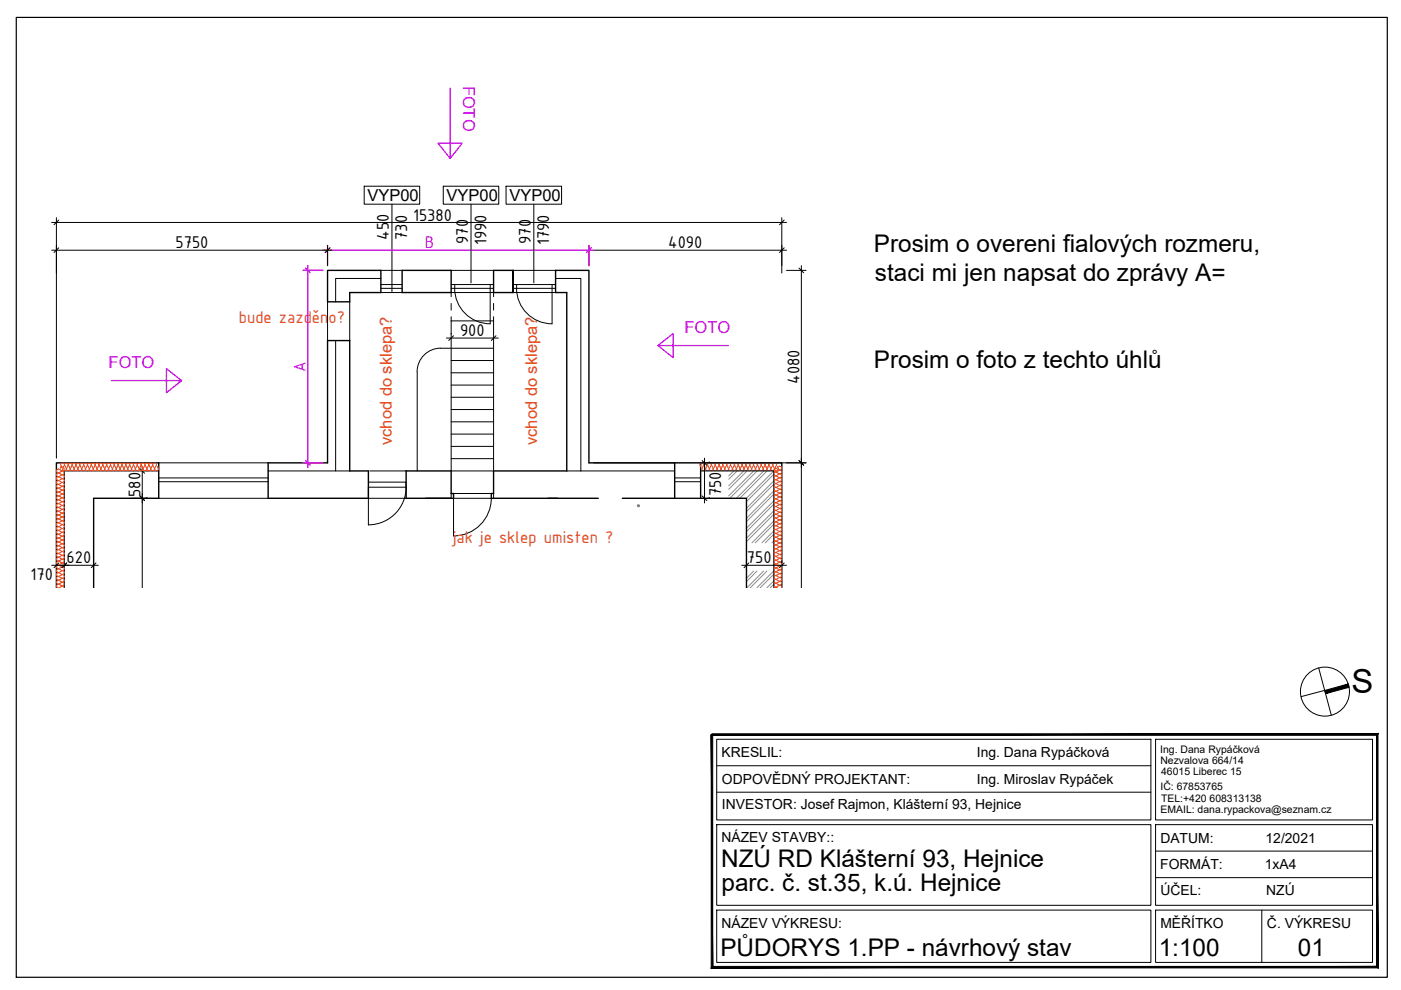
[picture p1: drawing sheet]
<svg xmlns="http://www.w3.org/2000/svg" width="297mm" height="210mm" viewBox="0 0 297 210" stroke-linecap="round" stroke-linejoin="round" font-family="sans-serif">
<!-- layer: tenka -->
<g fill="none" stroke="#000" stroke-width=".21">
<path d="M80.8 59h-9.6v5M80.8 57.3h4.5M95.7 57.3h8.9M108.8 57.3h9M117.8 59h5.3v40.9M69.4 64v8.2M71.2 72.2v27.7h-14.3M74.1 64v8.2M80.8 60.3h4.5M80.8 61.1h4.5M80.8 62h4.5M88.5 78.8v21.1"/>
<path d="M95.7 62.9v-.9h8.9v.9M95.7 67.1v32.8h8.9v-32.8M95.7 64.3v1.5M95.7 68h8.9M95.7 60.3h8.9M95.7 61.1h8.9M95.7 79h8.9M95.7 76.4h8.9M96.4 60.3a7.6 7.6 0 0 0 7.5 8.4M103.9 60.3v8.4M104.6 73.8h-8.9a7.3 7.3 0 0 0-4.8 .7 5 5 0 0 0-2.5 4.3M104.6 64.3v1.5"/>
<path d="M108.8 60.3h9M108.8 61.1h9M108.8 62h9M109.5 61.1a7.5 7.5 0 0 0 7.5 7.6M109.5 60.3v.8M117.1 60.3v8.4M33.7 99.9h-20v24.7M33.7 98.1h23.2M71.2 99.9h2.9M78.4 99.9h7.7M95.7 97.2h8.9M95.7 94.6h8.9"/>
<path d="M95.7 92h8.9M95.7 89.4h8.9M95.7 86.8h8.9M95.7 84.2h8.9M95.7 81.6h8.9M120.2 99.9h22.8M143 98.1h5.5M148.5 99.9h15.6v24.7M33.7 105.6h23.2M33.7 101.3h23.2M33.7 102.1h23.2M78.1 105.6h8"/>
<path d="M78.1 102.2h8M86 102.2a8 8 0 0 1-7.9 9.1M86.1 103.3h-8v8M95.7 104.6v1M96.2 105.6h8a8 8 0 0 1-8.1 8zM96.2 104.6h8M104.6 104.6v1M143 105.6h5.5M143 101.3h5.5M143 102.1h5.5M152 156.7h92v17.1h-92zM245 156.7h46v17.1h-46z"/>
<path d="M279.6 141.6l2.7 10M280.9 146.4l-5.1 1.3M152 174.8h92v17.1h-92zM152 162.4h92M152 168h92M245 174.8h46v17.1h-46zM152 193h92v11.1h-92zM245 193h46v11.1h-46zM245 180.5h46M245 186.1h46M267.5 193v11.1"/>
<circle cx="280.9" cy="146.6" r="5.2"/>
</g>
<!-- layer: tlusta -->
<path d="M69.4 57.3h11.4v4.7h-6.7v2h-4.7zM85.3 57.3h10.4v4.7h-10.4zM108.8 57.3v4.7v-4.7M108.8 57.3h-4.2v4.7h4.2M69.4 72.2h4.7v27.7h4v5.7h-21.2v-7.5h12.5zM86.1 99.9h9.6v4.7h.5v1h-10.1zM126.9 105.6h-22.7v-1h.4v-4.7h15.6v-37.9h-2.4v-4.7h7.1v40.8h18.1v7.5h-11M12 124.6v-26.5h21.7v7.5h-13.8v19M158.3 124.6v-19h-9.8v-7.5h17.3v26.5" fill="none" stroke="#000" stroke-width=".3"/>
<!-- layer: srafy -->
<g fill="none" stroke="#8c8c8c" stroke-width=".21">
<path d="M155.6 99.9l-1.1 1M156.3 99.9l-1.8 1.7M157.7 99.9l-3.2 3.1M158.4 99.9l-3.9 3.8M159.8 99.9l-5.3 5.2M160.5 99.9l-5.8 5.7M161.9 99.9l-5.8 5.7M162.6 99.9l-5.8 5.7M164.1 99.9l-5.8 5.7M164.1 102l-5.8 5.8M164.1 104.1l-5.8 5.8M164.1 106.2l-5.8 5.8"/>
<path d="M164.1 108.3l-5.8 5.8M164.1 110.5l-4.7 4.6M164.1 112.6l-2.6 2.5M164.1 114.7l-.4 .4M164.1 100.5l-5.8 5.8M164.1 102.7l-5.8 5.8M164.1 104.8l-5.8 5.8M164.1 106.9l-5.8 5.8M164.1 109l-5.8 5.8M164.1 111.2l-4 3.9M164.1 113.3l-1.9 1.8M158.4 121.1l-.1 .1"/>
<path d="M159.8 121.1l-1.5 1.5M160.5 121.1l-2.2 2.2M161.9 121.1l-3.6 3.5M162.6 121.1l-3.6 3.5M164 121.1l-3.5 3.5M164.1 123.2l-1.5 1.4M164.1 121.8l-2.9 2.8M164.1 123.9l-.8 .7"/>
</g>
<!-- layer: koty -->
<g fill="none" stroke="#000" stroke-width=".21">
<path d="M10.9 53.1h59.5M10.9 47.2h155.9M12 46.2v50.9M69.4 52v4.3M123.8 53.1h43M124.9 52v4.3M165.8 46.2v11.7M166.8 57.3h4.1M169.9 56.3v68.3M94.7 71.7h11M95.7 70.7v.1M30.2 98.8v25.8"/>
<path d="M31.2 99.9h.1M125.9 98.1h45M149.4 97.1v9.5M150.4 98.1h.1M10.9 119.9h9.9M27.7 105.6h3.5M31.2 105.6h.1M150.4 105.6h.1M157.3 119.9h9.5M158.3 118.9v.6M165.8 118.9v.5"/>
</g>
<!-- layer: 0 -->
<g fill="none" stroke="#000" stroke-width=".21">
<path d="M12.4 52.5l-.9 1M12.4 46.7l-.9 1M70 52.5l-1 1M125.3 52.5l-.9 1M166.3 52.5l-1 1M166.3 46.7l-1 1M169.4 56.8l1 1M96.2 71.2l-1.1 1M105.2 71.2l-1 1M29.7 99.3l.9 1M148.9 97.6l1 1M169.4 97.6l1 1"/>
<path d="M12.4 119.4l-.9 1M14.1 119.4l-1 1M20.3 119.4l-1 1M29.7 105.1l.9 1M148.9 105.1l1 1M158.8 119.4l-1 1M166.3 119.4l-1 1"/>
</g>
<circle cx="135.4" cy="107.2" r=".2" fill="none" stroke="#7d7d7d" stroke-width=".25"/>
<!-- layer: srafy -->
<g fill="none" stroke="#e74c18" stroke-width=".21">
<path d="M12.8 98.6a.41 .41 0 0 1 .5-.4 .41 .41 0 0 1 .4 .4M12.9 98.6l.2 .4h-.3v.3l.4-.3M13.2 99.9a.41 .41 0 0 1 .4 .4 .41 .41 0 0 1-.4 .4M13.2 99a.41 .41 0 0 1 .4 .4 .41 .41 0 0 1-.4 .5M13.2 99.9l-.8-.5a.41 .41 0 0 0-.4 .5 .41 .41 0 0 0 .4 .4M13.2 99.9l-.8 .4M13.7 98.6a.41 .41 0 0 1 .4-.4 .41 .41 0 0 1 .4 .4M13.7 98.6l-.4 .8a.41 .41 0 0 0 .4 .4 .41 .41 0 0 0 .4-.4M13.7 98.6l.4 .8M14.1 99.4a.41 .41 0 0 0 .4 .4 .41 .41 0 0 0 .4-.4M14.5 98.6l-.4 .8M14.5 98.6l.4 .8"/>
<path d="M14.5 98.6a.41 .41 0 0 1 .4-.4 .41 .41 0 0 1 .4 .4M14.9 99.4a.41 .41 0 0 0 .4 .4 .41 .41 0 0 0 .4-.4M15.3 98.6a.41 .41 0 0 1 .4-.4 .41 .41 0 0 1 .4 .4M15.3 98.6l-.4 .8M15.3 98.6l.4 .8M15.7 99.4a.41 .41 0 0 0 .4 .4 .41 .41 0 0 0 .4-.4M16.1 98.6a.41 .41 0 0 1 .4-.4 .41 .41 0 0 1 .4 .4M16.1 98.6l-.4 .8M16.1 98.6l.4 .8M16.5 99.4a.41 .41 0 0 0 .4 .4 .41 .41 0 0 0 .4-.4M16.9 98.6a.41 .41 0 0 1 .4-.4 .41 .41 0 0 1 .4 .4M16.9 98.6l-.4 .8"/>
<path d="M16.9 98.6l.4 .8M17.3 99.4a.41 .41 0 0 0 .4 .4 .41 .41 0 0 0 .4-.4M17.7 98.6a.41 .41 0 0 1 .4-.4 .41 .41 0 0 1 .4 .4M17.7 98.6l-.4 .8M17.7 98.6l.4 .8M18.1 99.4a.41 .41 0 0 0 .4 .4 .41 .41 0 0 0 .4-.4 .41 .41 0 0 0 .5 .4 .41 .41 0 0 0 .4-.4M18.5 98.6l-.4 .8M18.5 98.6l.5 .8 .4-.8M18.5 98.6a.41 .41 0 0 1 .5-.4 .41 .41 0 0 1 .4 .4M19.3 98.6a.41 .41 0 0 1 .5-.4 .41 .41 0 0 1 .4 .4M19.4 98.6l.4 .8M19.7 99.4a.41 .41 0 0 0 .5 .4 .41 .41 0 0 0 .4-.4"/>
<path d="M20.2 98.6a.41 .41 0 0 1 .4-.4 .41 .41 0 0 1 .4 .4M20.2 98.6l-.4 .8M20.2 98.6l.4 .8M20.6 99.4a.41 .41 0 0 0 .4 .4 .41 .41 0 0 0 .4-.4M21 98.6a.41 .41 0 0 1 .4-.4 .41 .41 0 0 1 .4 .4M21 98.6l-.4 .8M21 98.6l.4 .8M21.4 99.4a.41 .41 0 0 0 .4 .4 .41 .41 0 0 0 .4-.4M21.8 98.6a.41 .41 0 0 1 .4-.4 .41 .41 0 0 1 .4 .4M21.8 98.6l-.4 .8M21.8 98.6l.4 .8M22.2 99.4a.41 .41 0 0 0 .4 .4 .41 .41 0 0 0 .4-.4"/>
<path d="M22.6 98.6a.41 .41 0 0 1 .4-.4 .41 .41 0 0 1 .4 .4M22.6 98.6l-.4 .8M22.6 98.6l.4 .8M23 99.4a.41 .41 0 0 0 .4 .4 .41 .41 0 0 0 .4-.4M23.4 98.6a.41 .41 0 0 1 .4-.4 .41 .41 0 0 1 .4 .4M23.4 98.6l-.4 .8M23.4 98.6l.4 .8M23.8 99.4a.41 .41 0 0 0 .4 .4 .41 .41 0 0 0 .4-.4M24.2 98.6a.41 .41 0 0 1 .4-.4 .41 .41 0 0 1 .4 .4 .41 .41 0 0 1 .5-.4 .41 .41 0 0 1 .4 .4M24.2 98.6l-.4 .8M24.2 98.6l.4 .8M24.6 99.4a.41 .41 0 0 0 .5 .4 .41 .41 0 0 0 .4-.4"/>
<path d="M24.6 99.4l.5-.8 .4 .8M25.4 99.4a.41 .41 0 0 0 .5 .4 .41 .41 0 0 0 .4-.4M25.8 98.6a.41 .41 0 0 1 .5-.4 .41 .41 0 0 1 .4 .4 .41 .41 0 0 1 .4-.4 .41 .41 0 0 1 .4 .4M25.9 98.6l-.4 .8M25.9 98.6l.4 .8M26.3 99.4a.41 .41 0 0 0 .4 .4 .41 .41 0 0 0 .4-.4M26.3 99.4l.4-.8 .4 .8M27.1 99.4a.41 .41 0 0 0 .4 .4 .41 .41 0 0 0 .4-.4M27.5 98.6a.41 .41 0 0 1 .4-.4 .41 .41 0 0 1 .4 .4M27.5 98.6l-.4 .8M27.5 98.6l.4 .8M27.9 99.4a.41 .41 0 0 0 .4 .4 .41 .41 0 0 0 .4-.4 .41 .41 0 0 0 .4 .4 .41 .41 0 0 0 .4-.4"/>
<path d="M28.3 98.6a.41 .41 0 0 1 .4-.4 .41 .41 0 0 1 .4 .4M28.3 98.6l-.4 .8M28.3 98.6l.4 .8 .4-.8M29.1 98.6a.41 .41 0 0 1 .4-.4 .41 .41 0 0 1 .4 .4M29.1 98.6l.4 .8M29.5 99.4a.41 .41 0 0 0 .4 .4 .41 .41 0 0 0 .4-.4M29.9 98.6a.41 .41 0 0 1 .4-.4 .41 .41 0 0 1 .4 .4M29.9 98.6l-.4 .8M29.9 98.6l.4 .8M30.3 99.4a.41 .41 0 0 0 .4 .4 .41 .41 0 0 0 .5-.4M30.7 98.6a.41 .41 0 0 1 .4-.4 .41 .41 0 0 1 .5 .4M30.8 98.6l-.5 .8"/>
<path d="M30.8 98.6l.4 .8M31.1 99.4a.41 .41 0 0 0 .4 .4 .41 .41 0 0 0 .5-.4M31.5 98.6a.41 .41 0 0 1 .5-.4 .41 .41 0 0 1 .4 .4M31.6 98.6l-.4 .8M31.6 98.6l.4 .8M32.4 98.6l-.4 .8M32.4 98.4a.41 .41 0 0 1 .5-.2 .41 .41 0 0 1 .3 .4l-.4 .8-.4-.8zM33.7 99h-.3l.2 .4a.41 .41 0 0 1-.4 .4 .41 .41 0 0 1-.4-.4 .41 .41 0 0 1-.4 .4 .41 .41 0 0 1-.5-.4M148.4 98.6a.41 .41 0 0 1 .4-.4 .41 .41 0 0 1 .4 .4M148.4 98.6l.1 .4M149.2 98.6a.41 .41 0 0 1 .4-.4 .41 .41 0 0 1 .4 .4M149.2 98.6l-.4 .8a.41 .41 0 0 0 .4 .4 .41 .41 0 0 0 .4-.4"/>
<path d="M149.2 98.6l.4 .8M149.6 99.4a.41 .41 0 0 0 .4 .4 .41 .41 0 0 0 .4-.4M150 98.6a.41 .41 0 0 1 .4-.4 .41 .41 0 0 1 .4 .4M150 98.6l-.4 .8M150 98.6l.4 .8M150.4 99.4a.41 .41 0 0 0 .4 .4 .41 .41 0 0 0 .4-.4M150.8 98.6a.41 .41 0 0 1 .4-.4 .41 .41 0 0 1 .4 .4M150.8 98.6l-.4 .8M150.8 98.6l.4 .8M151.2 99.4a.41 .41 0 0 0 .4 .4 .41 .41 0 0 0 .4-.4 .41 .41 0 0 0 .5 .4 .41 .41 0 0 0 .4-.4M151.6 98.6l-.4 .8M151.6 98.6l.5 .8 .4-.8"/>
<path d="M151.6 98.6a.41 .41 0 0 1 .5-.4 .41 .41 0 0 1 .4 .4M152.4 98.6a.41 .41 0 0 1 .5-.4 .41 .41 0 0 1 .4 .4M152.5 98.6l.4 .8M152.8 99.4a.41 .41 0 0 0 .5 .4 .41 .41 0 0 0 .4-.4M153.2 98.6a.41 .41 0 0 1 .5-.4 .41 .41 0 0 1 .4 .4M153.3 98.6l-.4 .8M153.3 98.6l.4 .8M153.7 99.4a.41 .41 0 0 0 .4 .4 .41 .41 0 0 0 .4-.4M154.1 98.6a.41 .41 0 0 1 .4-.4 .41 .41 0 0 1 .4 .4M154.1 98.6l-.4 .8M154.1 98.6l.4 .8M154.5 99.4a.41 .41 0 0 0 .4 .4 .41 .41 0 0 0 .4-.4"/>
<path d="M154.9 98.6a.41 .41 0 0 1 .4-.4 .41 .41 0 0 1 .4 .4M154.9 98.6l-.4 .8M154.9 98.6l.4 .8M155.3 99.4a.41 .41 0 0 0 .4 .4 .41 .41 0 0 0 .4-.4M155.7 98.6a.41 .41 0 0 1 .4-.4 .41 .41 0 0 1 .4 .4M155.7 98.6l-.4 .8M155.7 98.6l.4 .8M156.1 99.4a.41 .41 0 0 0 .4 .4 .41 .41 0 0 0 .4-.4M156.5 98.6a.41 .41 0 0 1 .4-.4 .41 .41 0 0 1 .4 .4M156.5 98.6l-.4 .8M156.5 98.6l.4 .8M156.9 99.4a.41 .41 0 0 0 .4 .4 .41 .41 0 0 0 .4-.4"/>
<path d="M157.3 98.6a.41 .41 0 0 1 .4-.4 .41 .41 0 0 1 .5 .4M157.3 98.6l-.4 .8M157.3 98.6l.5 .8M157.7 99.4a.41 .41 0 0 0 .4 .4 .41 .41 0 0 0 .5-.4M158.1 98.6a.41 .41 0 0 1 .4-.4 .41 .41 0 0 1 .5 .4M158.2 98.6l-.4 .8M158.2 98.6l.4 .8M158.5 99.4a.41 .41 0 0 0 .5 .4 .41 .41 0 0 0 .4-.4M158.9 98.6a.41 .41 0 0 1 .5-.4 .41 .41 0 0 1 .4 .4 .41 .41 0 0 1 .4-.4 .41 .41 0 0 1 .4 .4M159 98.6l-.4 .8M159 98.6l.4 .8M159.4 99.4a.41 .41 0 0 0 .4 .4 .41 .41 0 0 0 .4-.4"/>
<path d="M159.4 99.4l.4-.8 .4 .8M160.2 99.4a.41 .41 0 0 0 .4 .4 .41 .41 0 0 0 .4-.4M160.6 98.6a.41 .41 0 0 1 .4-.4 .41 .41 0 0 1 .4 .4M160.6 98.6l-.4 .8M160.6 98.6l.4 .8M161 99.4a.41 .41 0 0 0 .4 .4 .41 .41 0 0 0 .4-.4M161.4 98.6l-.4 .8M161.4 98.6l.4 .8M161.4 98.6a.41 .41 0 0 1 .4-.4 .41 .41 0 0 1 .4 .4M161.8 99.4a.41 .41 0 0 0 .4 .4 .41 .41 0 0 0 .4-.4M162.2 98.6a.41 .41 0 0 1 .4-.4 .41 .41 0 0 1 .4 .4M162.2 98.6l-.4 .8"/>
<path d="M162.2 98.6l.4 .8M162.6 99.4a.41 .41 0 0 0 .4 .4 .41 .41 0 0 0 .4-.4M163 98.6a.41 .41 0 0 1 .4-.4 .41 .41 0 0 1 .4 .4M163 98.6l-.4 .8M163 98.6l.4 .8M163.4 99.4a.41 .41 0 0 0 .4 .4 .41 .41 0 0 0 .5-.4M163.8 98.6a.41 .41 0 0 1 .4-.4 .41 .41 0 0 1 .5 .4l-.4 .8M163.9 98.6l-.5 .8M163.9 98.6l.4 .8M164.2 99.4a.41 .41 0 0 0 .4 .4 .41 .41 0 0 0 .5-.4l-.2-.4 .4-.1a.41 .41 0 0 1 .4 .4 .41 .41 0 0 1-.4 .4M164.5 99.3a.41 .41 0 0 0-.4 .4 .41 .41 0 0 0 .4 .4 .4 .4 0 0 0-.4 .4 .4 .4 0 0 0 .4 .4 .41 .41 0 0 0-.4 .4 .41 .41 0 0 0 .4 .4 .4 .4 0 0 0-.4 .4 .4 .4 0 0 0 .4 .4 .41 .41 0 0 0-.4 .4 .41 .41 0 0 0 .4 .4M164.5 99.3l.8 .4"/>
<path d="M165.3 99.7a.41 .41 0 0 1 .4 .4 .41 .41 0 0 1-.4 .4M165.3 99.7l-.8 .4 .8 .4M12.4 119.8a.41 .41 0 0 0-.4 .4 .41 .41 0 0 0 .4 .4M12.4 119a.41 .41 0 0 0-.4 .4 .41 .41 0 0 0 .4 .4M12.4 118.1a.41 .41 0 0 0-.4 .5 .41 .41 0 0 0 .4 .4M12.4 117.3a.41 .41 0 0 0-.4 .4 .41 .41 0 0 0 .4 .5M12.4 116.5a.41 .41 0 0 0-.4 .4 .41 .41 0 0 0 .4 .4M12.4 115.7a.41 .41 0 0 0-.4 .4 .41 .41 0 0 0 .4 .4M12.4 114.9a.41 .41 0 0 0-.4 .4 .41 .41 0 0 0 .4 .4M12.4 114.1a.41 .41 0 0 0-.4 .4 .41 .41 0 0 0 .4 .4M12.4 113.3a.41 .41 0 0 0-.4 .4 .41 .41 0 0 0 .4 .4M12.4 112.4a.41 .41 0 0 0-.4 .5 .41 .41 0 0 0 .4 .4"/>
<path d="M12.4 110.8a.41 .41 0 0 0-.4 .4 .41 .41 0 0 0 .4 .4 .41 .41 0 0 0-.4 .5 .41 .41 0 0 0 .4 .4M12.4 110a.41 .41 0 0 0-.4 .4 .41 .41 0 0 0 .4 .4M12.4 109.2a.41 .41 0 0 0-.4 .4 .41 .41 0 0 0 .4 .4M12.4 108.4a.41 .41 0 0 0-.4 .4 .41 .41 0 0 0 .4 .4M12.4 107.6a.41 .41 0 0 0-.4 .4 .41 .41 0 0 0 .4 .4M12.4 106.8a.41 .41 0 0 0-.4 .4 .41 .41 0 0 0 .4 .4M12.4 105.9a.41 .41 0 0 0-.4 .5 .41 .41 0 0 0 .4 .4M12.4 105.1a.41 .41 0 0 0-.4 .4 .41 .41 0 0 0 .4 .4M12.4 104.3a.41 .41 0 0 0-.4 .4 .41 .41 0 0 0 .4 .4M12.4 103.5a.41 .41 0 0 0-.4 .4 .41 .41 0 0 0 .4 .4M12.4 102.7a.41 .41 0 0 0-.4 .4 .41 .41 0 0 0 .4 .4M12.4 101.1a.41 .41 0 0 0-.4 .4 .41 .41 0 0 0 .4 .4 .41 .41 0 0 0-.4 .4 .41 .41 0 0 0 .4 .4"/>
<path d="M12.4 100.3a.41 .41 0 0 0-.4 .4 .41 .41 0 0 0 .4 .4M12.4 119.8l.8 .4M12.4 119l.8 .4M12.4 118.2l.8 .4M12.4 117.4l.8 .4M12.4 116.5l.8 .4M12.4 115.7l.8 .4M12.4 114.9l.8 .4M12.4 114.1l.8 .4M12.4 113.3l.8 .4M12.4 112.5l.8 .4M12.4 110.8l.8 .4"/>
<path d="M12.4 110l.8 .4M12.4 109.2l.8 .4M12.4 108.4l.8 .4M12.4 107.6l.8 .4M12.4 106.8l.8 .4M12.4 106l.8 .4M12.4 105.1l.8 .4M12.4 104.3l.8 .4M12.4 103.5l.8 .4-.8 .4M12.4 102.7l.8 .4M12.4 101.1l.8 .4M12.4 100.3l.8 .4"/>
<path d="M13.2 119.4a.41 .41 0 0 1 .4 .4 .41 .41 0 0 1-.4 .4M13.2 118.5a.41 .41 0 0 1 .4 .5 .41 .41 0 0 1-.4 .4M13.2 117.7a.41 .41 0 0 1 .4 .4 .41 .41 0 0 1-.4 .5M13.2 116.9a.41 .41 0 0 1 .4 .4 .41 .41 0 0 1-.4 .5M13.2 116.1a.41 .41 0 0 1 .4 .4 .41 .41 0 0 1-.4 .4M13.2 115.3a.41 .41 0 0 1 .4 .4 .41 .41 0 0 1-.4 .4M13.2 114.5a.41 .41 0 0 1 .4 .4 .41 .41 0 0 1-.4 .4M13.2 113.7a.41 .41 0 0 1 .4 .4 .41 .41 0 0 1-.4 .4M13.2 112.8a.41 .41 0 0 1 .4 .5 .41 .41 0 0 1-.4 .4M13.2 112a.41 .41 0 0 1 .4 .5 .41 .41 0 0 1-.4 .4M13.2 111.2a.41 .41 0 0 1 .4 .5 .41 .41 0 0 1-.4 .4M13.2 110.4a.41 .41 0 0 1 .4 .4 .41 .41 0 0 1-.4 .4"/>
<path d="M13.2 109.6a.41 .41 0 0 1 .4 .4 .41 .41 0 0 1-.4 .4M13.2 108.8a.41 .41 0 0 1 .4 .4 .41 .41 0 0 1-.4 .4M13.2 108a.41 .41 0 0 1 .4 .4 .41 .41 0 0 1-.4 .4M13.2 107.2a.41 .41 0 0 1 .4 .4 .41 .41 0 0 1-.4 .4M13.2 106.3a.41 .41 0 0 1 .4 .5 .41 .41 0 0 1-.4 .4M13.2 105.5a.41 .41 0 0 1 .4 .5 .41 .41 0 0 1-.4 .4M13.2 104.7a.41 .41 0 0 1 .4 .4 .41 .41 0 0 1-.4 .4M13.2 103.1a.41 .41 0 0 1 .4 .4 .41 .41 0 0 1-.4 .4 .41 .41 0 0 1 .4 .4 .41 .41 0 0 1-.4 .4M13.2 102.3a.41 .41 0 0 1 .4 .4 .41 .41 0 0 1-.4 .4M13.2 101.5a.41 .41 0 0 1 .4 .4 .41 .41 0 0 1-.4 .4M13.2 100.7a.41 .41 0 0 1 .4 .4 .41 .41 0 0 1-.4 .4M13.2 106.4l-.8 .4"/>
<path d="M13.2 119.4l-.8 .4M13.2 118.6l-.8 .4M13.2 117.8l-.8 .4M13.2 116.9l-.8 .4M13.2 116.1l-.8 .4M13.2 115.3l-.8 .4M13.2 114.5l-.8 .4M13.2 113.7l-.8 .4M13.2 112.9l-.8 .4M13.2 112.1l-.8 .4M13.2 111.2l-.8 .5 .8 .4M13.2 110.4l-.8 .4"/>
<path d="M13.2 109.6l-.8 .4M13.2 108.8l-.8 .4M13.2 108l-.8 .4M13.2 107.2l-.8 .4M13.2 105.5l-.8 .5M13.2 104.7l-.8 .4M13.2 103.1l-.8 .4M13.2 102.3l-.8 .4M13.2 101.5l-.8 .4 .8 .4M13.2 100.7l-.8 .4M164.5 103.3a.41 .41 0 0 0-.4 .4 .41 .41 0 0 0 .4 .4M164.5 104.1a.41 .41 0 0 0-.4 .4 .41 .41 0 0 0 .4 .5 .41 .41 0 0 0-.4 .4 .41 .41 0 0 0 .4 .4"/>
<path d="M164.5 105.8a.41 .41 0 0 0-.4 .4 .41 .41 0 0 0 .4 .4 .41 .41 0 0 0-.4 .4 .41 .41 0 0 0 .4 .4 .4 .4 0 0 0-.4 .4 .4 .4 0 0 0 .4 .4M164.5 108.2a.41 .41 0 0 0-.4 .4 .41 .41 0 0 0 .4 .4 .41 .41 0 0 0-.4 .4 .41 .41 0 0 0 .4 .4 .4 .4 0 0 0-.4 .4 .4 .4 0 0 0 .4 .4 .41 .41 0 0 0-.4 .5 .41 .41 0 0 0 .4 .4 .4 .4 0 0 0-.4 .4 .4 .4 0 0 0 .4 .4 .4 .4 0 0 0-.4 .4 .4 .4 0 0 0 .4 .4 .41 .41 0 0 0-.4 .4 .41 .41 0 0 0 .4 .4 .4 .4 0 0 0-.4 .4 .4 .4 0 0 0 .4 .4 .41 .41 0 0 0-.4 .4 .41 .41 0 0 0 .4 .4M164.5 115.5a.41 .41 0 0 0-.4 .4 .41 .41 0 0 0 .4 .4 .41 .41 0 0 0-.4 .5 .41 .41 0 0 0 .4 .4 .4 .4 0 0 0-.4 .4 .4 .4 0 0 0 .4 .4M164.5 117.9a.41 .41 0 0 0-.4 .5 .41 .41 0 0 0 .4 .4 .41 .41 0 0 0-.4 .4 .41 .41 0 0 0 .4 .4 .4 .4 0 0 0-.4 .4 .4 .4 0 0 0 .4 .4 .41 .41 0 0 0-.4 .4 .41 .41 0 0 0 .4 .4 .4 .4 0 0 0-.4 .4 .4 .4 0 0 0 .4 .4 .4 .4 0 0 0-.4 .4 .4 .4 0 0 0 .4 .4 .41 .41 0 0 0-.4 .4 .41 .41 0 0 0 .4 .5 .4 .4 0 0 0-.4 .4 .4 .4 0 0 0 .4 .4M165.3 100.5a.41 .41 0 0 1 .4 .4 .41 .41 0 0 1-.4 .4M165.3 101.3a.41 .41 0 0 1 .4 .4 .41 .41 0 0 1-.4 .4M165.3 102.1a.41 .41 0 0 1 .4 .4 .41 .41 0 0 1-.4 .4M165.3 102.9a.41 .41 0 0 1 .4 .4 .41 .41 0 0 1-.4 .4M165.3 103.7a.41 .41 0 0 1 .4 .4 .41 .41 0 0 1-.4 .4M165.3 104.5a.41 .41 0 0 1 .4 .5 .41 .41 0 0 1-.4 .4M165.3 105.4a.41 .41 0 0 1 .4 .4 .41 .41 0 0 1-.4 .4M165.3 106.2a.41 .41 0 0 1 .4 .4 .41 .41 0 0 1-.4 .4 .41 .41 0 0 1 .4 .4 .41 .41 0 0 1-.4 .4"/>
<path d="M165.3 107.8a.41 .41 0 0 1 .4 .4 .41 .41 0 0 1-.4 .4M165.3 108.6a.41 .41 0 0 1 .4 .4 .41 .41 0 0 1-.4 .4M165.3 109.4a.41 .41 0 0 1 .4 .4 .41 .41 0 0 1-.4 .4M165.3 110.2a.41 .41 0 0 1 .4 .4 .41 .41 0 0 1-.4 .4M165.3 111a.41 .41 0 0 1 .4 .5 .41 .41 0 0 1-.4 .4M165.3 111.9a.41 .41 0 0 1 .4 .4 .41 .41 0 0 1-.4 .4M165.3 112.7a.41 .41 0 0 1 .4 .4 .41 .41 0 0 1-.4 .4M165.3 113.5a.41 .41 0 0 1 .4 .4 .41 .41 0 0 1-.4 .4M165.3 114.3a.41 .41 0 0 1 .4 .4 .41 .41 0 0 1-.4 .4M165.3 115.1a.41 .41 0 0 1 .4 .4 .41 .41 0 0 1-.4 .4M165.3 115.9a.41 .41 0 0 1 .4 .4 .41 .41 0 0 1-.4 .4 .41 .41 0 0 1 .4 .5 .41 .41 0 0 1-.4 .4M165.3 117.5a.41 .41 0 0 1 .4 .5 .41 .41 0 0 1-.4 .4"/>
<path d="M165.3 118.4a.41 .41 0 0 1 .4 .4 .41 .41 0 0 1-.4 .4M165.3 119.2a.41 .41 0 0 1 .4 .4 .41 .41 0 0 1-.4 .4M165.3 120a.41 .41 0 0 1 .4 .4 .41 .41 0 0 1-.4 .4 .41 .41 0 0 1 .4 .4 .41 .41 0 0 1-.4 .4M165.3 113.5l-.8 .4 .8 .4M165.3 100.5l-.8 .4 .8 .4M165.3 101.3l-.8 .4 .8 .4M165.3 102.1l-.8 .4 .8 .4M165.3 102.9l-.8 .4 .8 .4M165.3 103.7l-.8 .4 .8 .4M165.3 104.5l-.8 .5 .8 .4M165.3 105.4l-.8 .4 .8 .4M165.3 106.2l-.8 .4 .8 .4-.8 .4 .8 .4"/>
<path d="M165.3 107.8l-.8 .4 .8 .4M165.3 108.6l-.8 .4 .8 .4M165.3 109.4l-.8 .4 .8 .4M165.3 110.2l-.8 .4 .8 .5M165.3 111.1l-.8 .4 .8 .4M165.3 111.9l-.8 .4 .8 .4M165.3 112.7l-.8 .4 .8 .4M165.3 114.3l-.8 .4 .8 .4M165.3 115.1l-.8 .4 .8 .4M165.3 115.9l-.8 .4 .8 .5-.8 .4 .8 .4M165.3 117.6l-.8 .4 .8 .4M165.3 118.4l-.8 .4 .8 .4"/>
<path d="M165.3 119.2l-.8 .4 .8 .4M12.4 123a.41 .41 0 0 0-.4 .4 .41 .41 0 0 0 .4 .5l.8-.4M12.4 122.2a.41 .41 0 0 0-.4 .4 .41 .41 0 0 0 .4 .4M12.4 120.6a.41 .41 0 0 0-.4 .4 .41 .41 0 0 0 .4 .4 .41 .41 0 0 0-.4 .4 .41 .41 0 0 0 .4 .4M12.4 123l.8 .5M12.4 122.2l.8 .4M12.4 120.6l.8 .4M12.4 124.6l.8-.3 .4 .3M13.2 123.4a.41 .41 0 0 1 .4 .4 .41 .41 0 0 1-.4 .5l-.8-.4a.39 .39 0 0 0-.4 .3 .39 .39 0 0 0 .3 .4M13.2 122.6a.41 .41 0 0 1 .4 .4 .41 .41 0 0 1-.4 .4M13.2 121.8a.41 .41 0 0 1 .4 .4 .41 .41 0 0 1-.4 .4M13.2 121a.41 .41 0 0 1 .4 .4 .41 .41 0 0 1-.4 .4"/>
<path d="M13.2 120.2a.41 .41 0 0 1 .4 .4 .41 .41 0 0 1-.4 .4M13.2 122.6l-.8 .4M13.2 121.8l-.8 .4M13.2 121l-.8 .4 .8 .4M13.2 120.2l-.8 .4M164.2 124.6l.3-.1 .3 .1M164.5 123.7l.8-.4a.4 .4 0 0 1 .4 .4 .4 .4 0 0 1-.4 .4zM164.5 124.5l.8-.4 .4 .2v.3M165.3 121.6a.41 .41 0 0 1 .4 .4 .41 .41 0 0 1-.4 .4M165.3 122.4a.41 .41 0 0 1 .4 .4 .41 .41 0 0 1-.4 .5M165.3 120l-.8 .4 .8 .4-.8 .4 .8 .4M165.3 121.6l-.8 .4 .8 .4"/>
<path d="M165.3 122.4l-.8 .5 .8 .4"/>
</g>
<!-- layer: popisy -->
<path d="M77.2 39.5h11.8v3.8h-11.8zM94 39.5h11.7v3.8h-11.7zM107.3 39.5h11.8v3.8h-11.8zM83.1 43.3v18.5M99.9 43.3v16.7M113.2 43.3v16.7" fill="none" stroke="#000" stroke-width=".21"/>
<!-- layer: tlusta -->
<path d="M95.4 18.7v14.9l2.6-3.2h-5.1l2.5 3.2M64.3 57.3h4.2M65.3 56.3v42.8M68.5 53.1h57.4M69.4 52v4.3M124.9 52v4.3M139.5 73.3l3.2 2.5v-5.1l-3.2 2.6h14.9M23.6 80.7h14.9l-3.2-2.5v5.1l3.2-2.6M64.3 98.1h4.2" fill="none" stroke="#cc17e8" stroke-width=".3"/>
<!-- layer: 0 -->
<path d="M64.8 56.8l1 1M70 52.5l-1 1M125.3 52.5l-.9 1M64.8 97.6l1 1" fill="none" stroke="#cc17e8" stroke-width=".3"/>
<path d="M3.5 3.7h290.6v203.5h-290.6z" fill="none" stroke="#000" stroke-width=".25"/>
<!-- layer: tenka -->
<g fill="#000" stroke="#000" stroke-width=".21">
<path d="M151 155.6v.3l141.2-.3zM151 155.9l141.2-.3-.4 .3zM292.2 155.6l-.4 .3 .4 49.3zM291.8 155.9l.4 49.3-.4-.3zM150.8 205.2h141.4l-.4-.3zM150.8 205.2l.3-.3h140.7zM150.8 155.7v49.5l.3-.3zM150.8 155.7h.3v49.2z"/>
<path d="M280.9 146.4l.2 .7 4.8-2.1zM281.1 147.1l4.8-2.1 .1 .7z"/>
</g>
<text font-size="7" x="286.5" y="147">S</text>
<g font-size="5.2">
<text x="185.3" y="53.5">Prosim o overeni fialových rozmeru,</text>
<text x="185.5" y="59.7">staci mi jen napsat do zprávy A=</text>
<text x="185.3" y="77.9">Prosim o foto z techto úhlů</text>
<text x="152.9" y="183.8">NZÚ RD Klášterní 93, Hejnice</text>
<text x="153" y="189">parc. č. st.35, k.ú. Hejnice</text>
<text x="152.7" y="202.6">PŮDORYS 1.PP - návrhový stav</text>
<text x="245.7" y="202.7">1:100</text>
<text x="275.2" y="202.7">01</text>
</g>
<g font-size="3.9">
<text x="87.6" y="46.8">15380</text>
<text x="37.2" y="52.6">5750</text>
<text x="82.4" y="50.8" transform="rotate(-90 82.4 50.8)">450</text>
<text x="86.4" y="50.8" transform="rotate(-90 86.4 50.8)">730</text>
<text x="99.2" y="51.7" transform="rotate(-90 99.2 51.7)">970</text>
<text x="103.1" y="52" transform="rotate(-90 103.1 52)">1990</text>
<text x="112.5" y="51.7" transform="rotate(-90 112.5 51.7)">970</text>
<text x="116.4" y="52" transform="rotate(-90 116.4 52)">1790</text>
<text x="141.7" y="52.6">4090</text>
<text x="97.5" y="71.3">900</text>
<text x="169.5" y="81.4" transform="rotate(-90 169.5 81.4)">4080</text>
<text x="29.8" y="105.4" transform="rotate(-90 29.8 105.4)">580</text>
<text x="152.9" y="105.3" transform="rotate(-90 152.9 105.3)">750</text>
<text x="14.1" y="119.5">620</text>
<text x="158.3" y="119.5">750</text>
<text x="6.5" y="122.9">170</text>
</g>
<g font-size="3.9" fill="#cc17e8">
<text x="90.1" y="52.6">B</text>
<text x="64.9" y="78.9" transform="rotate(-90 64.9 78.9)">A</text>
</g>
<g font-size="3.9" fill="#e74c18">
<text x="50.7" y="68.6">bude zazděno?</text>
<text x="96.1" y="115.2">jak je sklep umisten ?</text>
</g>
<g font-size="3.5" fill="#cc17e8">
<text x="98.2" y="18.1" transform="rotate(90 98.2 18.1)">FOTO</text>
<text x="145.1" y="70.5">FOTO</text>
<text x="23" y="77.9">FOTO</text>
</g>
<g font-size="3.5">
<text x="77.9" y="42.7">VYP00</text>
<text x="94.7" y="42.7">VYP00</text>
<text x="108" y="42.7">VYP00</text>
</g>
<g font-size="3.5" fill="#e74c18">
<text x="83.1" y="94.3" transform="rotate(-90 83.1 94.3)">vchod do sklepa?</text>
<text x="113.9" y="94.3" transform="rotate(-90 113.9 94.3)">vchod do sklepa?</text>
</g>
<g font-size="2.9">
<text x="153" y="160.6">KRESLIL:</text>
<text x="207.1" y="160.5">Ing. Dana Rypáčková</text>
<text x="153.1" y="166.2">ODPOVĚDNÝ PROJEKTANT:</text>
<text x="207.1" y="166.1">Ing. Miroslav Rypáček</text>
<text x="153.1" y="171.6">INVESTOR: Josef Rajmon, Klášterní 93, Hejnice</text>
<text x="153" y="178.5">NÁZEV STAVBY::</text>
<text x="246" y="178.6">DATUM:</text>
<text x="268.3" y="178.7">12/2021</text>
<text x="246" y="184.2">FORMÁT:</text>
<text x="268.2" y="184.3">1xA4</text>
<text x="246" y="189.8">ÚČEL:</text>
<text x="268.5" y="189.8">NZÚ</text>
<text x="153" y="196.7">NÁZEV VÝKRESU:</text>
<text x="246" y="196.7">MĚŘÍTKO</text>
<text x="268.6" y="196.7">Č. VÝKRESU</text>
</g>
<g font-size="2.2">
<text x="246" y="159.6">Ing. Dana Rypáčková</text>
<text x="246" y="162">Nezvalova 664/14</text>
<text x="246" y="167.4">IČ: 67853765</text>
<text x="246.2" y="164.3">46015 Liberec 15</text>
<text x="246.1" y="172.4">EMAIL: dana.rypackova@seznam.cz</text>
<text x="246.2" y="170">TEL:+420 608313138</text>
</g>
</svg>
